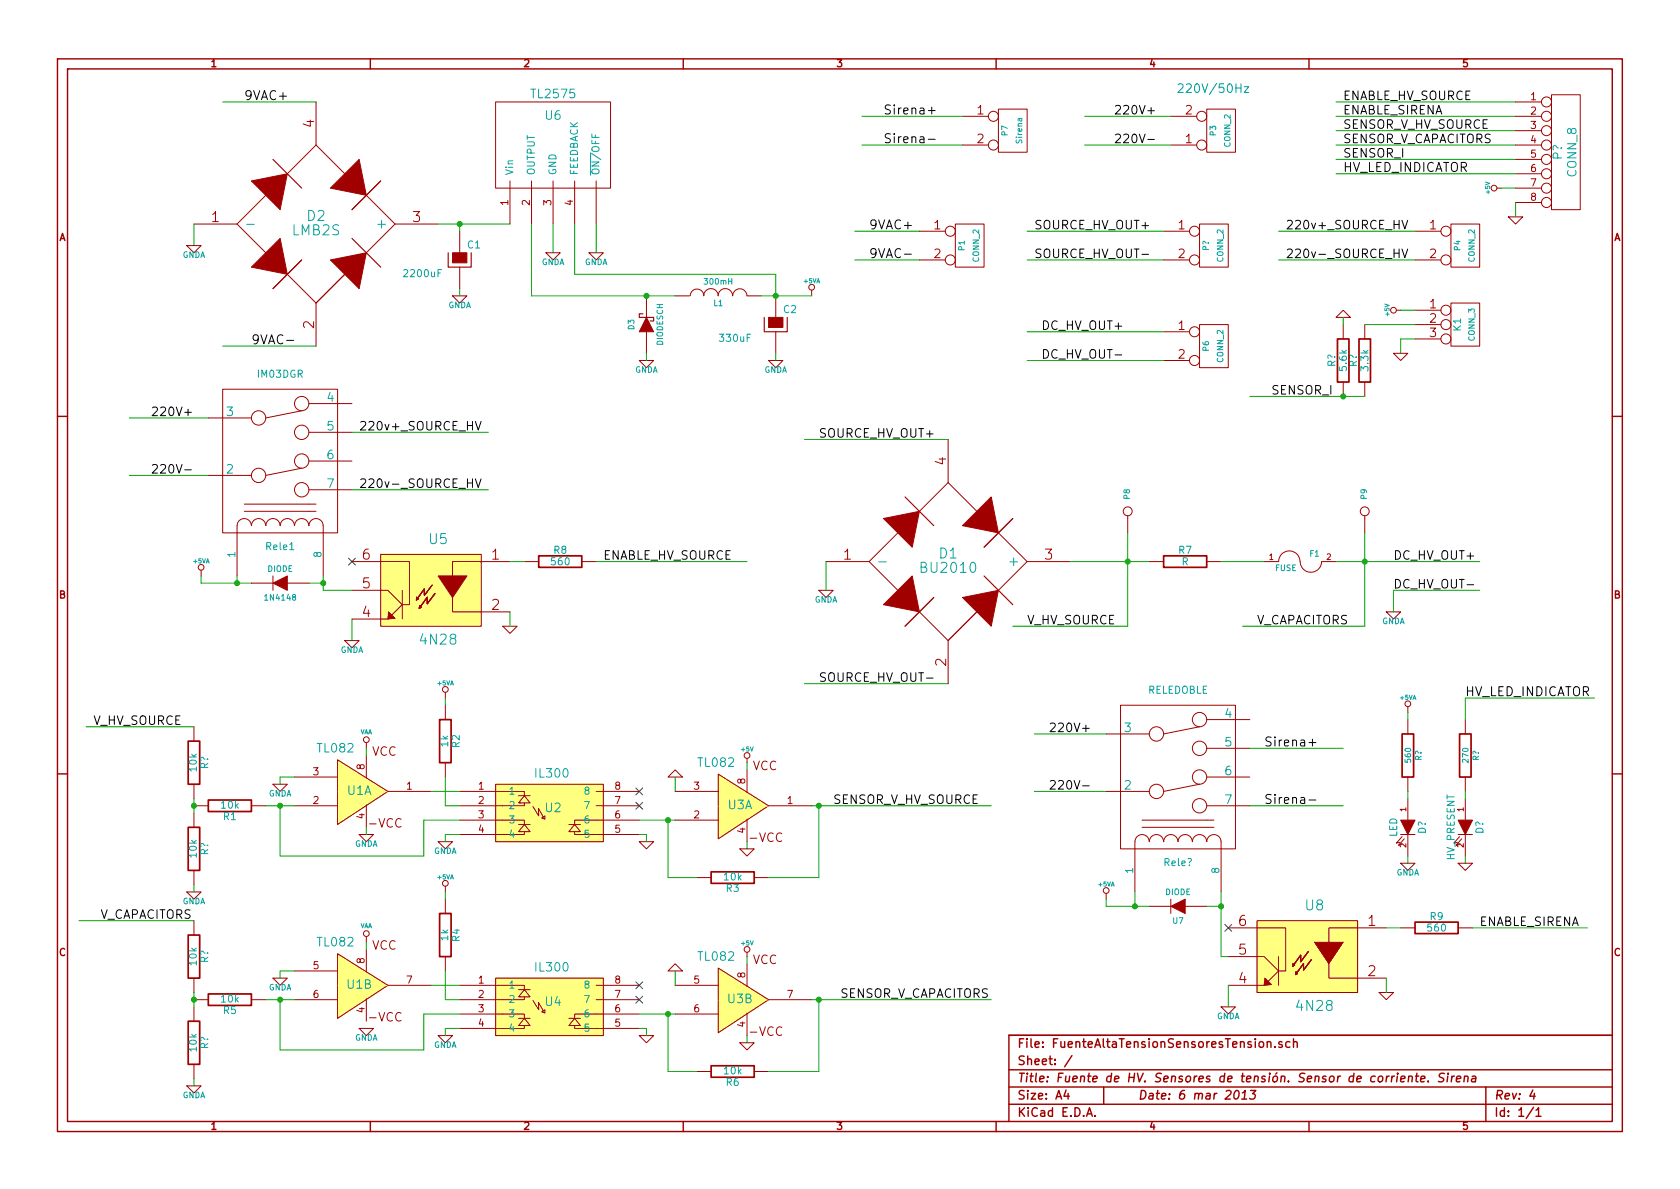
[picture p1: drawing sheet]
<svg xmlns="http://www.w3.org/2000/svg" width="297mm" height="210mm" viewBox="0 0 297 210" stroke-linecap="round" stroke-linejoin="round" font-family="sans-serif">
<g fill="none" stroke="#a00000" stroke-width=".25">
<path d="M10.2 10.4h276.6v189.7h-276.6zM11.9 12.2h273.2v186.1h-273.2zM65.5 10.4v1.8M120.8 10.4v1.8M176.1 10.4v1.8M231.4 10.4v1.8M10.2 73.6h1.7M285.1 73.6h1.7M10.2 136.8h1.7M285.1 136.8h1.7M65.5 198.3v1.8M120.8 198.3v1.8"/>
<path d="M176.1 198.3v1.8M178.4 189.2h106.7M178.4 195.3h106.7M178.4 192.2h106.7M188.5 192.8l-.4 1h1M188.8 193.3v1.1M189.5 186.7l-1.3 1.9M192.1 197.4l.5-1.5 .5 1.5M192.3 197h.7M193.6 197.3v.1M195.1 192.2v3.1M218.4 193l.4-.2a.88 .88 0 0 1-.3 1.6l-.3-.3a1.19 1.19 0 0 1 .2-1.1z"/>
<path d="M219.5 194.4h.9M219.7 193.3l.5-.5-.2 1.6M221.1 192.8h.9l-.5 .6 .3 .1 .1 .2v.4l-.3 .3-.7-.2M222.7 184.3l.2-.1 .4 .1v.8l-.2 .1-.4-.1zM224.1 184.3a.36 .36 0 0 1 .6 .1v.8M224.1 184.2v1M225.4 185.1v.1M226.7 184.3l-.4-.1-.2 .2 .1 .2 .5 .2v.3h-.6M228.1 184.3a.48 .48 0 0 0-.7 0v.8l.2 .1 .5-.1M228.7 184.3h.1a.36 .36 0 0 1 .6 .1v.8M228.7 183.7v1.5M231.4 198.3v1.8"/>
<path d="M246.6 190.3l-.3 .1-.2 .2M247.1 190.3l-.2 1M247.1 189.8v.1M247.6 190.8l.8-.1v-.3h-.6l-.2 .7 .2 .2 .5-.1M249.1 190.4l.2-.1 .4 .1-.1 .9M249.1 190.3l-.1 1M250.3 190.3h.6M250.5 189.8l-.1 1.3 .3 .2M251.2 190.8l.7-.1v-.3h-.6l-.1 .7 .2 .2 .4-.1M252.5 191.2v.1M255.4 189.9a.61 .61 0 0 0-.9 .2v.3l.5 .2a.36 .36 0 0 1 .3 .4 .36 .36 0 0 1-.4 .3l-.6-.1M256 190.3l-.1 1"/>
<path d="M256 189.8v.1M256.7 190.3l-.1 1M257.1 190.3l-.3 .1-.1 .2M257.5 190.8l.8-.1-.1-.3h-.6l-.1 .7 .2 .2 .4-.1M258.9 190.4l.3-.1 .3 .1v.9M259 190.3l-.2 1M260.3 190.4h.6v.9M260.9 190.7a.69 .69 0 0 0-.7 .3v.2l.1 .1 .6-.1M262.7 192.2v6.1M271 192.8l-.5 1h.9M271.1 195.8l-1.3 2M271.3 193.3l-.1 1.1"/>
<path d="M271.6 196.3l.4-.4v1.5M271.6 197.4h.9M285.1 183.1h-106.7v15.2"/>
</g>
<g fill="none" stroke="#a00000" stroke-width=".18">
<path d="M55.9 18v7.6M87.6 18h20.3v15.3h-20.3zM176.5 19.3h5.1v7.6h-5.1zM213.4 19.3h5v7.6h-5zM268 18h4.5M274.3 16.8h5.1v20.3h-5.1zM34.3 39.6h7.6M41.9 39.6l5.1 5.1M47 34.5l-5.1 5.1M55.9 25.6l-5.1 5.1M55.9 25.6l5.1 5.1M64.8 34.5l5 5.1"/>
<path d="M67.3 32l-5.1 5.1M69.8 39.6l-5 5.1M69.8 39.6h7.7M90.2 32v7.6M94 32v7.6M97.8 32v7.6M101.6 32v7.6M105.4 32v7.6M168.9 39.6h5.1v7.6h-5.1zM170.2 25.6h4.6M170.2 20.6h4.6M207 25.6h4.6"/>
<path d="M207 20.6h4.6M212.1 39.6h5.1v7.6h-5.1zM256.5 39.6h5.1v7.6h-5.1zM264.7 33.3h.7M266.7 38.3h2.5l-1.2 1.3zM268 25.6h4.5M268 20.6h4.5M268 23.1h4.5M268 28.2h4.5M268 30.7h4.5M268 33.3h4.5M268 35.8h4.5"/>
<path d="M33 43.4h2.6l-1.3 1.3zM50.8 48.5l5.1 5.1M53.3 46l-5 5M55.9 53.6v7.6M61 48.5l-5.1 5.1M80 52.3h2.5l-1.2 1.3zM81.3 40.9v3.8M81.3 47.2v3.8M96.5 44.7h2.6l-1.3 1.3zM104.1 44.7h2.6l-1.3 1.3zM114.3 52.3v3.8M114.3 58.7v3.8"/>
<path d="M119.4 52.3h2.5M122 52.3a1.19 1.19 0 0 1 1.3-1.2 1.19 1.19 0 0 1 1.1 1.2M124.4 52.3a1.27 1.27 0 0 1 1.3-1.3 1.27 1.27 0 0 1 1.3 1.3M127 52.3a1.27 1.27 0 0 1 1.3-1.3 1.27 1.27 0 0 1 1.2 1.3M129.6 52.3a1.24 1.24 0 0 1 1.2-1.2 1.24 1.24 0 0 1 1.3 1.2h2.5M137.2 52.3v3.8M137.2 58.7v3.8M143.5 51.3v1M162.6 40.9h4.5M162.6 46h4.5M205.7 40.9h4.6M205.7 46h4.6"/>
<path d="M205.7 58.7h4.6M212.1 57.4h5.1v7.6h-5.1zM236.2 56.1l1.3-1.2 1.3 1.2zM237.5 57.4v2.5M241.3 57.4v2.5M246.9 54.9h.7M250.2 40.9h4.6M250.2 46h4.6M250.2 54.9h4.6M250.2 57.4h4.6M250.2 59.9h4.6M256.5 53.6h5.1v7.6h-5.1z"/>
<path d="M36.8 73.9h7.6M39.4 68.8h20.3v25.4h-20.3zM53.3 72.6l-6.3 1.3M54.6 71.4h7.6M54.6 76.4h7.6M113 63.7h2.6l-1.3 1.3zM135.9 63.7h2.5l-1.2 1.3zM167.6 77.7v7.6M205.7 63.7h4.6M237.5 67.6v2.5M241.3 67.6v2.5M246.4 62.5h2.5l-1.3 1.2z"/>
<path d="M36.8 84.1h7.6M41.9 93v8.8M41.9 93a1.26 1.26 0 0 1 1.3-1.3 1.26 1.26 0 0 1 1.2 1.3 1.27 1.27 0 0 1 1.3-1.3 1.27 1.27 0 0 1 1.3 1.3M43.2 90.4h12.7M43.2 89.1h12.7M47 93a1.26 1.26 0 0 1 1.3-1.3 1.26 1.26 0 0 1 1.2 1.3 1.27 1.27 0 0 1 1.3-1.3 1.27 1.27 0 0 1 1.3 1.3M52.1 93a1.26 1.26 0 0 1 1.3-1.3 1.26 1.26 0 0 1 1.2 1.3M53.3 82.8l-6.3 1.3M54.6 81.5h7.6M54.6 86.6h7.6M54.6 93a1.26 1.26 0 0 1 1.3-1.3 1.26 1.26 0 0 1 1.2 1.3v8.8M62.2 99.3h10.2v7.6h-1.3"/>
<path d="M67.3 98h17.8v12.7h-17.8zM90.2 99.3h-10.2v2.5M92.7 99.3h2.5M102.9 99.3h2.5M146 99.3h7.7M153.7 99.3l5 5.1M158.7 94.2l-5 5.1M167.6 85.3l-5 5.1M167.6 85.3l5.1 5.1M176.5 94.2l5.1 5.1M179.1 91.7l-5.1 5.1M181.6 99.3h7.6"/>
<path d="M181.6 99.3l-5.1 5.1M199.4 91.2v3M203.2 99.3h2.5M213.4 99.3h2.5M223.5 99.3h2.6M226.1 99.3a1.89 1.89 0 0 1 1.9-1.9 1.89 1.89 0 0 1 1.9 1.9M229.9 99.3a1.88 1.88 0 0 0 1.9 1.9 1.88 1.88 0 0 0 1.9-1.9M233.7 99.3h2.5M241.3 91.2v3M35.6 100.8v1M44.4 103.1h3.9M48.3 101.8v2.6"/>
<path d="M50.8 103.1h3.8M61 113.3h2.5l-1.3 1.2zM62.2 104.4h6.4l2.5 2.5M71.1 106.9l-2.5 2.6h-6.4M71.1 104.4v5.1M76.4 103.5l-1.4 1.8v-1.2l-1.1 1.7-.2-.2-.1 .5 .4-.2-.2-.1M76.9 104.9l-1.4 1.9v-1.2l-1.1 1.6-.2-.1-.1 .5 .4-.2-.2-.2M77.5 105.7h5M80 105.7v2.5h10.2M88.9 110.7h2.5l-1.2 1.3zM144.8 104.4h2.5l-1.3 1.3zM162.6 108.2l5 5.1"/>
<path d="M165.1 105.7l-5.1 5M167.6 113.3v7.6M172.7 108.2l-5.1 5.1M245.1 108.2h2.5l-1.2 1.3zM34.3 128.5v2.6M34.3 138.7v2.5M48.3 138.7h2.5l-1.3 1.2zM52.1 137.4h7.6M59.7 134.4l8.9 5.5-8.9 5.9zM60.2 137.4h1M60.7 136.9v1M64.8 131.3v1"/>
<path d="M64.8 133.6v4M68.6 139.9h7.6M78.7 122.4v1M78.7 124.7v2.5M78.7 134.9v2.5M81.3 139.9h11.4v.8M87.6 138.7h19.1v10.1h-19.1zM105.4 139.9h7.6M119.4 136.1l1.2 1.3h-2.5zM119.4 139.9h7.6M127 136.9l8.9 5.6-8.9 5.8zM127.5 139.9h1"/>
<path d="M128 139.4v1.1M132.1 134.1v.8M132.1 136.1v4M195.6 139.9h7.6M195.6 129.8h7.6M198.1 124.7h20.3v25.4h-20.3zM212.1 138.7l-6.4 1.2M212.1 128.5l-6.4 1.3M213.4 137.4h7.6M213.4 127.2h7.6M213.4 132.3h7.6M248.9 125v1"/>
<path d="M248.9 127.2v2.6M248.9 137.4v2.5M259.1 127.2v2.6M259.1 137.4v2.5M33 157.7h2.6l-1.3 1.3zM34.3 142.5h2.5M34.3 143.8v2.5M34.3 153.9v2.6M44.4 142.5h2.6M52.1 142.5h7.6M60.2 142.5h1M63.5 147.6h2.5l-1.2 1.2z"/>
<path d="M64.8 142.3v4M77.5 148.8h2.5l-1.3 1.3zM78.7 156.7v1M78.7 159v2.5M81.3 145h11.4v.8M91.7 145.8h2M91.7 140.7h2M92.7 147.1v.5h-11.4M92.7 142v.5h-11.4M92.7 145.8l1 1.3h-2zM92.7 140.7l1 1.3h-2zM94.2 142.6l1 1.7v-1.4l.9 1.6-.3 .1 .5 .3v-.6l-.2 .2"/>
<path d="M100.6 145.8h2M101.6 147.1v.5h11.4M101.6 145.8l1 1.3h-2zM105.4 142.5h7.6M113 148.8h2.6l-1.3 1.3zM113 145h-11.4v.8M119.4 145h7.6M123.2 155.2h2.5M127.5 145h1M130.8 150.1h2.5l-1.2 1.3zM132.1 144.9v3.9M133.3 155.2h2.6"/>
<path d="M135.9 142.5h7.6M195.6 158v1M201.9 145h12.7M201.9 146.3h12.7M203.2 148.8a1.26 1.26 0 0 0-1.3-1.2 1.26 1.26 0 0 0-1.2 1.2v8.9M203.2 148.8a1.26 1.26 0 0 1 1.3-1.2 1.26 1.26 0 0 1 1.2 1.2 1.27 1.27 0 0 1 1.3-1.2 1.27 1.27 0 0 1 1.3 1.2M207 159v2.5M208.3 148.8a1.26 1.26 0 0 1 1.3-1.2 1.26 1.26 0 0 1 1.2 1.2M210.8 148.8a1.26 1.26 0 0 1 1.3-1.2 1.26 1.26 0 0 1 1.3 1.2 1.27 1.27 0 0 1 1.2-1.2 1.27 1.27 0 0 1 1.3 1.2v8.9M213.4 142.5h7.6M247.6 152.6h2.6l-1.3 1.3zM247.6 147.6h2.6"/>
<path d="M247.9 147.9l-1 1.2 .6-.1M248.3 148.3l-1 1.2 .6-.2M248.9 141.2v3.8M248.9 147.6v3.8M257.8 152.6h2.5l-1.2 1.3zM257.8 147.6h2.5M258.4 148.3l-1 1.2 .7-.2M259.1 141.2v3.8M259.1 147.6v3.8M34.3 176.8h2.5M34.3 162.8v2.5M34.3 173v2.5"/>
<path d="M34.3 178v2.6M44.4 176.8h2.6M48.3 173h2.5l-1.3 1.2zM52.1 176.8h7.6M52.1 171.7h7.6M59.7 168.7l8.9 5.5-8.9 5.9zM60.2 176.8h1M60.2 171.7h1M60.7 171.2v1M64.8 165.6v1M64.8 167.9v4M64.8 176.6v4"/>
<path d="M68.6 174.2h7.6M78.7 169.2v2.5M81.3 179.3h11.4v.8M81.3 174.2h11.4v.8M87.6 173h19.1v10.1h-19.1zM91.7 175h2M92.7 176.3v.5h-11.4M92.7 175l1 1.3h-2zM94.2 176.9l1 1.7v-1.4l.9 1.6-.3 .1 .5 .2v-.5l-.2 .2M105.4 174.2h7.6M105.4 176.8h7.6M113 179.3h-11.4v.8"/>
<path d="M119.4 170.4l1.2 1.3h-2.5zM119.4 174.2h7.6M119.4 179.3h7.6M127 171.2l8.9 5.6-8.9 5.8zM127.5 174.2h1M127.5 179.3h1M128 173.7v1M132.1 168.4v.8M132.1 170.4v4M132.1 179.1v4M135.9 176.8h7.6M203.2 160.3h3.8"/>
<path d="M209.5 160.3h3.9M215.9 178h2.5l-1.2 1.3zM217.2 169.2h6.3l2.6 2.5M217.2 164.1h10.1v7.6h-1.2M222.2 162.8h17.8v12.7h-17.8zM226.1 171.7l-2.6 2.5h-6.3M226.1 169.2v5M231.3 168.2l-1.3 1.9v-1.2l-1.2 1.6-.1-.1-.2 .5 .4-.2-.1-.2M231.9 169.7l-1.4 1.8v-1.1l-1.2 1.6-.1-.1-.1 .5 .3-.2-.1-.2M232.4 170.4h5.1M234.9 170.4v2.6h10.2M243.8 175.5h2.6l-1.3 1.3z"/>
<path d="M245.1 164.1h-10.2v2.5M247.6 164.1h2.6M257.8 164.1h2.5M33 192h2.6l-1.3 1.3zM34.3 188.2v2.5M63.5 181.9h2.5l-1.2 1.2zM77.5 183.1h2.5l-1.3 1.3zM91.7 180.1h2M92.7 181.4v.5h-11.4M92.7 180.1l1 1.3h-2zM100.6 180.1h2M101.6 181.4v.5h11.4"/>
<path d="M101.6 180.1l1 1.3h-2zM113 183.1h2.6l-1.3 1.3zM123.2 189.5h2.5M130.8 184.4h2.5l-1.2 1.3zM133.3 189.5h2.6"/>
<circle cx="273.4" cy="18" r=".89"/>
<circle cx="175.6" cy="20.6" r=".89"/>
<circle cx="175.6" cy="25.6" r=".89"/>
<circle cx="212.5" cy="25.6" r=".89"/>
<circle cx="212.5" cy="20.6" r=".89"/>
<circle cx="264.2" cy="33.3" r=".51"/>
<circle cx="273.4" cy="25.6" r=".89"/>
<circle cx="273.4" cy="28.2" r=".89"/>
<circle cx="273.4" cy="23.1" r=".89"/>
<circle cx="273.4" cy="33.3" r=".89"/>
<circle cx="273.4" cy="35.8" r=".89"/>
<circle cx="273.4" cy="30.7" r=".89"/>
<circle cx="273.4" cy="20.6" r=".89"/>
<circle cx="143.5" cy="50.8" r=".51"/>
<circle cx="168" cy="46" r=".89"/>
<circle cx="168" cy="40.9" r=".89"/>
<circle cx="211.2" cy="58.7" r=".89"/>
<circle cx="211.2" cy="40.9" r=".89"/>
<circle cx="211.2" cy="46" r=".89"/>
<circle cx="246.4" cy="54.9" r=".51"/>
<circle cx="255.7" cy="40.9" r=".89"/>
<circle cx="255.7" cy="54.9" r=".89"/>
<circle cx="255.7" cy="57.4" r=".89"/>
<circle cx="255.7" cy="59.9" r=".89"/>
<circle cx="255.7" cy="46" r=".89"/>
<circle cx="45.7" cy="73.9" r="1.27"/>
<circle cx="53.3" cy="76.4" r="1.27"/>
<circle cx="53.3" cy="71.4" r="1.27"/>
<circle cx="211.2" cy="63.7" r=".89"/>
<circle cx="45.7" cy="84.1" r="1.27"/>
<circle cx="53.3" cy="86.6" r="1.27"/>
<circle cx="53.3" cy="81.5" r="1.27"/>
<circle cx="199.4" cy="90.4" r=".79"/>
<circle cx="241.3" cy="90.4" r=".79"/>
<circle cx="35.6" cy="100.3" r=".51"/>
<circle cx="64.8" cy="130.8" r=".51"/>
<circle cx="78.7" cy="121.9" r=".51"/>
<circle cx="132.1" cy="133.6" r=".51"/>
<circle cx="204.5" cy="129.8" r="1.27"/>
<circle cx="204.5" cy="139.9" r="1.27"/>
<circle cx="212.1" cy="127.2" r="1.27"/>
<circle cx="212.1" cy="137.4" r="1.27"/>
<circle cx="212.1" cy="132.3" r="1.27"/>
<circle cx="248.9" cy="124.5" r=".51"/>
<circle cx="78.7" cy="156.2" r=".51"/>
<circle cx="195.6" cy="157.5" r=".51"/>
<circle cx="212.1" cy="142.5" r="1.27"/>
<circle cx="64.8" cy="165.1" r=".51"/>
<circle cx="132.1" cy="167.9" r=".51"/>
</g>
<g fill="#ffff80" stroke="#ffff80" stroke-width=".25">
<path d="M87.6 173h19.1v10.1h-19.1z"/>
<path d="M87.6 138.7h19.1v10.1h-19.1z"/>
<path d="M59.7 139.9h8.9l-8.9 5.9z"/>
<path d="M59.7 134.4l8.9 5.5h-8.9z"/>
<path d="M127 142.5h8.9l-8.9 5.8z"/>
<path d="M127 136.9l8.9 5.6h-8.9z"/>
<path d="M59.7 174.2h8.9l-8.9 5.9z"/>
<path d="M59.7 168.7l8.9 5.5h-8.9z"/>
<path d="M127 176.8h8.9l-8.9 5.8z"/>
<path d="M127 171.2l8.9 5.6h-8.9z"/>
<path d="M67.3 98h17.8v12.7h-17.8z"/>
<path d="M222.2 162.8h17.8v12.7h-17.8z"/>
</g>
<g fill="none" stroke="#a00000" stroke-width=".3">
<path d="M236.5 59.9h2v7.7h-2zM240.3 59.9h2v7.7h-2zM95.2 98.3h7.7v2h-7.7zM205.7 98.3h7.7v2h-7.7zM33.3 131.1h2v7.6h-2zM77.7 127.2h2.1v7.7h-2.1zM247.9 129.8h2v7.6h-2zM258.1 129.8h2v7.6h-2zM33.3 146.3h2v7.6h-2zM36.8 141.5h7.6v2h-7.6zM125.7 154.2h7.6v2h-7.6zM33.3 165.3h2v7.7h-2z"/>
<path d="M36.8 175.8h7.6v2h-7.6zM77.7 161.5h2.1v7.7h-2.1zM250.2 163.1h7.6v2h-7.6zM33.3 180.6h2v7.6h-2zM125.7 188.5h7.6v2h-7.6z"/>
</g>
<path d="M61.6 98.7l1.2 1.2M62.8 98.7l-1.2 1.2M112.4 139.3l1.2 1.3M113.6 139.3l-1.2 1.3M112.4 141.9l1.2 1.2M113.6 141.9l-1.2 1.2M112.4 173.6l1.2 1.2M112.4 176.2l1.2 1.2M113.6 173.6l-1.2 1.2M113.6 176.2l-1.2 1.2M216.6 163.5l1.2 1.2M217.8 163.5l-1.2 1.2" fill="none" stroke="#0000c0" stroke-width=".18"/>
<g fill="#a00000" stroke="#a00000" stroke-width=".18">
<path d="M48.3 103.1l2.5-1.3v2.6z"/>
<path d="M77.5 101.8h5l-2.5 3.9z"/>
<path d="M68.7 108.2l1.1 1.1-1.2 .2z"/>
<path d="M44.4 32l6.4-1.3-1.3 6.4z"/>
<path d="M49.5 42.2l1.3 6.3-6.4-1.3z"/>
<path d="M58.4 46l6.4-1.3-1.3 6.3z"/>
<path d="M63.5 28.2l1.3 6.3-6.4-1.2z"/>
<path d="M80 44.7h2.5v1.8h-2.5z"/>
<path d="M114.3 56.1l1.3 2.6h-2.6z"/>
<path d="M135.9 56.1h2.5v1.8h-2.5z"/>
<path d="M207 160.3l2.5-1.3v2.5z"/>
<path d="M232.4 166.6h5.1l-2.6 3.8z"/>
<path d="M223.6 173l1.2 1.1-1.3 .1z"/>
<path d="M156.2 91.7l6.4-1.3-1.3 6.4z"/>
<path d="M161.3 101.8l1.3 6.4-6.4-1.3z"/>
<path d="M170.2 105.7l6.3-1.3-1.2 6.3z"/>
<path d="M175.3 87.9l1.2 6.3-6.3-1.2z"/>
<path d="M247.6 145h2.6l-1.3 2.6z"/>
<path d="M257.8 145h2.5l-1.2 2.6z"/>
</g>
<path d="M218.5 15.6h.9M219.4 14.8v1.6M220 15.3h.8l-.8 1.1h.8" fill="none" stroke="#00f" stroke-width=".18"/>
<path d="M48.3 28.2l5 5.1M67.3 32l-5.1 5.1M53.3 46l-5 5M62.2 42.2l5.1 5M79.2 44.7v2.5h4.1v-2.5M113.7 55.5h-.7v.6h2.6v.7h-.7M135.1 56.1v2.6h4.1v-2.6M160 87.9l5.1 5.1M179.1 91.7l-5.1 5.1M165.1 105.7l-5.1 5M174 101.8l5.1 5.1" fill="none" stroke="#a00000" stroke-width=".2"/>
<path d="M43.6 39.7h1.4M104.4 27v4M104.6 23.7v.6h1.3M155.4 99.4h1.3" fill="none" stroke="#00a0a0" stroke-width=".18"/>
<g fill="none" stroke="#000" stroke-width=".18">
<path d="M164.1 19.6h1.3M164.7 18.9v1.3M202.9 19.6h1.2M164.1 24.6h1.3M202.9 24.7h1.2M247.9 39l.5 1.5 .5-1.5M159.9 45h1.2M247.9 44l.5 1.6 .5-1.6M32.7 72.9h1.1M50.7 60.2h1.2M84 74.5l.6 1.5 .5-1.5M32.7 83.1h1.1"/>
<path d="M84 84.7l.6 1.5 .5-1.5M191.4 128.8h1.2M191.4 139h1.2M231.4 131.3h1.3M232.1 130.7v1.2M231.4 141.5h1.3"/>
</g>
<g fill="none" stroke="#00a000" stroke-width=".18">
<path d="M39.4 18h16.5M236.2 18h31.8M34.3 39.6v3.8M77.5 39.6h12.7M81.3 39.6v1.3M94 39.6v12.7h25.4M97.8 39.6v5.1M101.6 39.6v8.9h35.6v3.8M105.4 39.6v5.1M152.4 25.6h17.8M152.4 20.6h17.8M191.8 25.6h15.2"/>
<path d="M191.8 20.6h15.2M236.2 23.1h31.8M236.2 25.6h31.8M236.2 28.2h31.8M236.2 20.6h31.8M236.2 30.7h31.8M265.4 33.3h2.6M268 35.8v2.5M81.3 51v1.3M134.6 52.3h8.9M151.1 40.9h11.5M151.1 46h11.5"/>
<path d="M181.6 40.9h24.1M181.6 46h24.1M181.6 58.7h24.1M226.1 40.9h24.1M226.1 46h24.1M237.5 56.1v1.3M241.3 57.4h8.9M247.6 54.9h2.6M250.2 59.9h-2.6v2.6M22.9 73.9h13.9M39.4 61.2h16.5M62.2 76.4h24.2"/>
<path d="M114.3 62.5v1.2M137.2 62.5v1.2M142.2 77.7h25.4M181.6 63.7h24.1M221 70.1h20.3M22.9 84.1h13.9M62.2 86.6h24.2M90.2 99.3h2.5M105.4 99.3h26.7M146 99.3v5.1M189.2 99.3h14M199.4 94.2v16.5h-20.3"/>
<path d="M215.9 99.3h7.6M236.2 99.3h25.4M241.3 94.2v16.5h-21.6M35.6 101.8v1.3h8.8M41.9 101.8v1.3M54.6 103.1h2.5M57.1 101.8v2.6h5.1M62.2 109.5v3.8M90.2 108.2v2.5M261.6 104.4h-15.2v3.8M15.2 128.5h19.1M52.1 137.4h-2.6v1.3"/>
<path d="M64.8 132.3v1.3M76.2 139.9h5.1M78.7 123.4v1.3M78.7 137.4v5.1h2.6M119.4 137.4v2.5M132.1 134.9v1.2M142.2 120.9h25.4M182.9 139.9h12.7M182.9 129.8h12.7M221 132.3h16.5M248.9 126v1.2M248.9 139.9v1.3"/>
<path d="M259.1 139.9v1.3M281.9 123.4h-22.8v3.8M34.3 141.2v2.6M34.3 156.5v1.2M47 142.5h5.1M49.5 142.5v8.9h25.4v-6.4h6.4M64.8 146.3v1.3M78.7 157.7v1.3M81.3 147.6h-2.6v1.2M113 147.6h1.3v1.2M113 145h6.4M118.1 145v10.2h5.1"/>
<path d="M132.1 148.8v1.3M143.5 142.5h31.8M144.8 142.5v12.7h-8.9M195.6 159v1.3h7.6M200.7 157.7v2.6M215.9 157.7v11.5h1.3M221 142.5h16.5M248.9 151.4v1.2M259.1 151.4v1.2M14 162.8h20.3M34.3 175.5v2.5M47 176.8h5.1"/>
<path d="M49.5 176.8v8.9h25.4v-6.4h6.4M52.1 171.7h-2.6v1.3M64.8 166.6v1.3M76.2 174.2h5.1M78.7 171.7v5.1h2.6M113 179.3h6.4M118.1 179.3v10.2h5.1M119.4 171.7v2.5M132.1 169.2v1.2M143.5 176.8h31.8M144.8 176.8v12.7h-8.9M213.4 160.3h2.5"/>
<path d="M217.2 174.2v3.8M245.1 173v2.5M245.1 164.1h2.5M260.3 164.1h20.4M34.3 190.7v1.3M81.3 181.9h-2.6v1.2M113 181.9h1.3v1.2M132.1 183.1v1.3"/>
</g>
<g fill="#00a000" stroke="#00a000" stroke-width=".25">
<circle cx="49.5" cy="176.8" r=".41"/>
<circle cx="118.1" cy="179.3" r=".41"/>
<circle cx="118.1" cy="145" r=".41"/>
<circle cx="49.5" cy="142.5" r=".41"/>
<circle cx="144.8" cy="176.8" r=".41"/>
<circle cx="144.8" cy="142.5" r=".41"/>
<circle cx="199.4" cy="99.3" r=".41"/>
<circle cx="241.3" cy="99.3" r=".41"/>
<circle cx="41.9" cy="103.1" r=".41"/>
<circle cx="57.1" cy="103.1" r=".41"/>
<circle cx="81.3" cy="39.6" r=".41"/>
<circle cx="114.3" cy="52.3" r=".41"/>
<circle cx="137.2" cy="52.3" r=".41"/>
<circle cx="215.9" cy="160.3" r=".41"/>
<circle cx="34.3" cy="142.5" r=".41"/>
<circle cx="34.3" cy="176.8" r=".41"/>
<circle cx="200.7" cy="160.3" r=".41"/>
<circle cx="237.5" cy="70.1" r=".41"/>
</g>
<g font-size="2.5" fill="#a00000">
<text x="55.6" y="22.5" transform="rotate(-90 55.6 22.5)">4</text>
<text x="37.4" y="39.4">1</text>
<text x="73" y="39.4">3</text>
<text x="55.6" y="58.1" transform="rotate(-90 55.6 58.1)">2</text>
<text x="167.4" y="82.2" transform="rotate(-90 167.4 82.2)">4</text>
<text x="64.1" y="99.1">6</text>
<text x="86.9" y="99.1">1</text>
<text x="149.2" y="99.1">1</text>
<text x="184.7" y="99.1">3</text>
<text x="64.1" y="104.1">5</text>
<text x="86.9" y="107.9">2</text>
<text x="64.1" y="109.2">4</text>
<text x="167.4" y="117.8" transform="rotate(-90 167.4 117.8)">2</text>
<text x="219" y="163.8">6</text>
<text x="241.9" y="163.8">1</text>
<text x="219" y="174">4</text>
<text x="219" y="168.9">5</text>
<text x="241.9" y="172.7">2</text>
</g>
<g font-size="2.5" fill="#00a0a0">
<text x="51.7" y="41.7">LMB2S</text>
<text x="54.3" y="39.2">D2</text>
<text x="67.1" y="40.5">+</text>
<text x="75.9" y="96.3">U5</text>
<text x="163.1" y="101.4">BU2010</text>
<text x="166.1" y="98.9">D1</text>
<text x="178.9" y="100.2">+</text>
<text x="74.5" y="114.1">4N28</text>
<text x="230.8" y="161.1">U8</text>
<text x="229.5" y="178.9">4N28</text>
</g>
<g font-size="2.2">
<text x="43.2" y="17.8">9VAC+</text>
<text x="156.2" y="20.3">Sirena+</text>
<text x="156.2" y="25.4">Sirena-</text>
<text x="237.5" y="30.5">HV_LED_INDICATOR</text>
<text x="153.7" y="40.6">9VAC+</text>
<text x="153.7" y="45.7">9VAC-</text>
<text x="44.4" y="61">9VAC-</text>
<text x="259.1" y="123.2">HV_LED_INDICATOR</text>
<text x="223.5" y="132.1">Sirena+</text>
<text x="223.5" y="142.2">Sirena-</text>
</g>
<g font-size="2.1" fill="#00a0a0">
<text x="94.1" y="17.4">TL2575</text>
<text x="96.4" y="21.3">U6</text>
<text x="276.3" y="28.2" transform="rotate(-90 276.3 28.2)">P?</text>
<text x="278.8" y="31.2" transform="rotate(-90 278.8 31.2)">CONN_8</text>
<text x="57.8" y="71.1">4</text>
<text x="40.1" y="73.7">3</text>
<text x="57.8" y="76.2">5</text>
<text x="40.1" y="83.8">2</text>
<text x="57.8" y="81.3">6</text>
<text x="57.8" y="86.4">7</text>
<text x="198.8" y="129.5">3</text>
<text x="216.6" y="127">4</text>
<text x="56.2" y="133.1">TL082</text>
<text x="94.8" y="137.6">IL300</text>
<text x="123.5" y="135.7">TL082</text>
<text x="216.6" y="132.1">5</text>
<text x="216.6" y="137.2">6</text>
<text x="61.4" y="140.6">U1A</text>
<text x="96.4" y="143.7">U2</text>
<text x="128.7" y="143.2">U3A</text>
<text x="198.8" y="139.7">2</text>
<text x="216.6" y="142.2">7</text>
<text x="56.2" y="167.4">TL082</text>
<text x="94.8" y="171.9">IL300</text>
<text x="123.5" y="170">TL082</text>
<text x="61.4" y="174.9">U1B</text>
<text x="96.4" y="178">U4</text>
<text x="128.7" y="177.5">U3B</text>
</g>
<text font-size="2.1" fill="#00f" x="208" y="16.5">220V/50Hz</text>
<g font-size="2.1">
<text x="237.5" y="17.8">ENABLE_HV_SOURCE</text>
<text x="197" y="20.3">220V+</text>
<text x="237.5" y="22.9">SENSOR_V_HV_SOURCE</text>
<text x="237.5" y="20.3">ENABLE_SIRENA</text>
<text x="197" y="25.4">220V-</text>
<text x="237.5" y="25.4">SENSOR_V_CAPACITORS</text>
<text x="237.5" y="27.9">SENSOR_I</text>
<text x="182.9" y="40.6">SOURCE_HV_OUT+</text>
<text x="227.3" y="40.6">220v+_SOURCE_HV</text>
<text x="182.9" y="45.7">SOURCE_HV_OUT-</text>
<text x="227.3" y="45.7">220v-_SOURCE_HV</text>
<text x="184.1" y="58.4">DC_HV_OUT+</text>
<text x="184.1" y="63.5">DC_HV_OUT-</text>
<text x="224.8" y="69.8">SENSOR_I</text>
<text x="26.7" y="73.7">220V+</text>
<text x="63.5" y="76.2">220v+_SOURCE_HV</text>
<text x="144.8" y="77.5">SOURCE_HV_OUT+</text>
<text x="26.7" y="83.8">220V-</text>
<text x="63.5" y="86.4">220v-_SOURCE_HV</text>
<text x="106.7" y="99.1">ENABLE_HV_SOURCE</text>
<text x="246.4" y="99.1">DC_HV_OUT+</text>
<text x="246.4" y="104.1">DC_HV_OUT-</text>
<text x="181.6" y="110.5">V_HV_SOURCE</text>
<text x="222.2" y="110.5">V_CAPACITORS</text>
<text x="144.8" y="120.6">SOURCE_HV_OUT-</text>
<text x="16.5" y="128.3">V_HV_SOURCE</text>
<text x="185.4" y="129.5">220V+</text>
<text x="147.3" y="142.2">SENSOR_V_HV_SOURCE</text>
<text x="185.4" y="139.7">220V-</text>
<text x="17.8" y="162.6">V_CAPACITORS</text>
<text x="261.6" y="163.8">ENABLE_SIRENA</text>
<text x="148.6" y="176.5">SENSOR_V_CAPACITORS</text>
</g>
<g font-size="2.1" fill="#a00000">
<text x="172.8" y="20.3">1</text>
<text x="209.6" y="20.3">2</text>
<text x="172.8" y="25.4">2</text>
<text x="209.6" y="25.4">1</text>
<text x="165.2" y="40.6">1</text>
<text x="208.3" y="40.6">1</text>
<text x="252.8" y="40.6">1</text>
<text x="165.2" y="45.7">2</text>
<text x="208.3" y="45.7">2</text>
<text x="252.8" y="45.7">2</text>
<text x="208.3" y="58.4">1</text>
<text x="252.8" y="54.6">1</text>
<text x="252.8" y="57.1">2</text>
<text x="252.8" y="59.7">3</text>
<text x="208.3" y="63.5">2</text>
<text x="65.7" y="133.7">VCC</text>
<text x="133" y="136.3">VCC</text>
<text x="65.5" y="146.4">-VCC</text>
<text x="132.8" y="149">-VCC</text>
<text x="65.7" y="168">VCC</text>
<text x="133" y="170.6">VCC</text>
<text x="65.5" y="180.7">-VCC</text>
<text x="132.8" y="183.3">-VCC</text>
<text x="179.9" y="185.4">File: FuenteAltaTensionSensoresTension.sch</text>
<text x="179.9" y="191.5">Title: Fuente de HV. Sensores de tensión. Sensor de corriente. Sirena</text>
<text x="179.9" y="188.4">Sheet: /</text>
<text x="179.9" y="197.6">KiCad E.D.A.</text>
<text x="179.9" y="194.5">Size: A4</text>
<text x="201.2" y="194.5">Date: 6 mar 2013</text>
<text x="264.2" y="194.5">Rev: 4</text>
<text x="264.2" y="197.6">Id: 1/1</text>
</g>
<g font-size="1.8" fill="#a00000">
<text x="37.3" y="11.9">1</text>
<text x="92.7" y="11.9">2</text>
<text x="148" y="11.9">3</text>
<text x="203.3" y="11.9">4</text>
<text x="258.6" y="11.9">5</text>
<text x="270.7" y="17.8">1</text>
<text x="270.7" y="20.3">2</text>
<text x="270.7" y="22.9">3</text>
<text x="270.7" y="25.4">4</text>
<text x="270.7" y="27.9">5</text>
<text x="270.7" y="30.5">6</text>
<text x="270.7" y="33">7</text>
<text x="270.7" y="35.6">8</text>
<text x="89.9" y="36.3" transform="rotate(-90 89.9 36.3)">1</text>
<text x="93.7" y="36.3" transform="rotate(-90 93.7 36.3)">2</text>
<text x="97.5" y="36.3" transform="rotate(-90 97.5 36.3)">3</text>
<text x="101.3" y="36.3" transform="rotate(-90 101.3 36.3)">4</text>
<text x="10.4" y="42.7">A</text>
<text x="285.3" y="42.7">A</text>
<text x="10.4" y="105.9">B</text>
<text x="285.3" y="105.9">B</text>
<text x="55.4" y="137.2">3</text>
<text x="64.5" y="136.1" transform="rotate(-90 64.5 136.1)">8</text>
<text x="55.4" y="142.2">2</text>
<text x="71.9" y="139.7">1</text>
<text x="84.6" y="139.7">1</text>
<text x="84.6" y="142.2">2</text>
<text x="108.7" y="142.2">7</text>
<text x="108.7" y="139.7">8</text>
<text x="122.7" y="139.7">3</text>
<text x="131.8" y="138.6" transform="rotate(-90 131.8 138.6)">8</text>
<text x="139.2" y="142.2">1</text>
<text x="64.5" y="144.8" transform="rotate(-90 64.5 144.8)">4</text>
<text x="84.6" y="144.8">3</text>
<text x="84.6" y="147.3">4</text>
<text x="108.7" y="147.3">5</text>
<text x="108.7" y="144.8">6</text>
<text x="122.7" y="144.8">2</text>
<text x="131.8" y="147.3" transform="rotate(-90 131.8 147.3)">4</text>
<text x="10.4" y="169.1">C</text>
<text x="55.4" y="171.4">5</text>
<text x="64.5" y="170.4" transform="rotate(-90 64.5 170.4)">8</text>
<text x="71.9" y="174">7</text>
<text x="84.6" y="174">1</text>
<text x="108.7" y="174">8</text>
<text x="122.7" y="174">5</text>
<text x="131.8" y="172.9" transform="rotate(-90 131.8 172.9)">8</text>
<text x="285.3" y="169.1">C</text>
<text x="55.4" y="176.5">6</text>
<text x="64.5" y="179.1" transform="rotate(-90 64.5 179.1)">4</text>
<text x="84.6" y="176.5">2</text>
<text x="84.6" y="179.1">3</text>
<text x="108.7" y="179.1">6</text>
<text x="108.7" y="176.5">7</text>
<text x="122.7" y="179.1">6</text>
<text x="139.2" y="176.5">7</text>
<text x="84.6" y="181.6">4</text>
<text x="108.7" y="181.6">5</text>
<text x="131.8" y="181.6" transform="rotate(-90 131.8 181.6)">4</text>
<text x="37.3" y="199.8">1</text>
<text x="92.7" y="199.8">2</text>
<text x="148" y="199.8">3</text>
<text x="203.3" y="199.8">4</text>
<text x="258.6" y="199.8">5</text>
</g>
<g font-size="1.8" fill="#00a0a0">
<text x="90.8" y="31" transform="rotate(-90 90.8 31)">Vin</text>
<text x="94.6" y="31" transform="rotate(-90 94.6 31)">OUTPUT</text>
<text x="98.4" y="31" transform="rotate(-90 98.4 31)">GND</text>
<text x="102.2" y="31" transform="rotate(-90 102.2 31)">FEEDBACK</text>
<text x="106" y="31" transform="rotate(-90 106 31)">ON/OFF</text>
<text x="82.7" y="44">C1</text>
<text x="71.6" y="49.1">2200uF</text>
<text x="138.6" y="55.4">C2</text>
<text x="258.4" y="58.5" transform="rotate(-90 258.4 58.5)">K1</text>
<text x="127.4" y="60.5">330uF</text>
<text x="236.2" y="64.9" transform="rotate(-90 236.2 64.9)">R?</text>
<text x="238.2" y="65.5" transform="rotate(-90 238.2 65.5)">5.6k</text>
<text x="240" y="64.9" transform="rotate(-90 240 64.9)">R?</text>
<text x="242" y="65.5" transform="rotate(-90 242 65.5)">3.3k</text>
<text x="45.6" y="66.8">IM03DGR</text>
<text x="41.7" y="98.5" transform="rotate(-90 41.7 98.5)">1</text>
<text x="47.2" y="97.3">Rele1</text>
<text x="56.9" y="98.5" transform="rotate(-90 56.9 98.5)">8</text>
<text x="97.6" y="100">560</text>
<text x="97.9" y="98">R8</text>
<text x="208.4" y="98">R7</text>
<text x="208.9" y="100">R</text>
<text x="202.8" y="122.7">RELEDOBLE</text>
<text x="34.8" y="136.3" transform="rotate(-90 34.8 136.3)">10k</text>
<text x="36.9" y="136" transform="rotate(-90 36.9 136)">R?</text>
<text x="79.3" y="132" transform="rotate(-90 79.3 132)">1k</text>
<text x="81.3" y="132.2" transform="rotate(-90 81.3 132.2)">R2</text>
<text x="39.2" y="143">10k</text>
<text x="89.9" y="140.6">1</text>
<text x="89.9" y="143.1">2</text>
<text x="103.4" y="143.1">7</text>
<text x="103.4" y="140.6">8</text>
<text x="39.5" y="145.1">R1</text>
<text x="89.9" y="145.7">3</text>
<text x="89.9" y="148.2">4</text>
<text x="103.4" y="148.2">5</text>
<text x="103.4" y="145.7">6</text>
<text x="247.1" y="148.1" transform="rotate(-90 247.1 148.1)">LED</text>
<text x="252.2" y="147.5" transform="rotate(-90 252.2 147.5)">D?</text>
<text x="262.3" y="147.5" transform="rotate(-90 262.3 147.5)">D?</text>
<text x="34.8" y="151.6" transform="rotate(-90 34.8 151.6)">10k</text>
<text x="36.9" y="151.3" transform="rotate(-90 36.9 151.3)">R?</text>
<text x="128.1" y="155.7">10k</text>
<text x="200.4" y="154.4" transform="rotate(-90 200.4 154.4)">1</text>
<text x="205.9" y="153.2">Rele?</text>
<text x="215.6" y="154.4" transform="rotate(-90 215.6 154.4)">8</text>
<text x="257.3" y="152.2" transform="rotate(-90 257.3 152.2)">HV_PRESENT</text>
<text x="128.4" y="157.8">R3</text>
<text x="79.3" y="166.3" transform="rotate(-90 79.3 166.3)">1k</text>
<text x="81.3" y="166.5" transform="rotate(-90 81.3 166.5)">R4</text>
<text x="252.5" y="164.8">560</text>
<text x="252.9" y="162.8">R9</text>
<text x="34.8" y="170.6" transform="rotate(-90 34.8 170.6)">10k</text>
<text x="36.9" y="170.3" transform="rotate(-90 36.9 170.3)">R?</text>
<text x="39.2" y="177.3">10k</text>
<text x="39.5" y="179.4">R5</text>
<text x="89.9" y="174.9">1</text>
<text x="89.9" y="177.4">2</text>
<text x="89.9" y="180">3</text>
<text x="103.4" y="180">6</text>
<text x="103.4" y="177.4">7</text>
<text x="103.4" y="174.9">8</text>
<text x="34.8" y="185.9" transform="rotate(-90 34.8 185.9)">10k</text>
<text x="36.9" y="185.5" transform="rotate(-90 36.9 185.5)">R?</text>
<text x="89.9" y="182.5">4</text>
<text x="103.4" y="182.5">5</text>
<text x="128.1" y="190">10k</text>
<text x="128.4" y="192.1">R6</text>
</g>
<g font-size="1.4" fill="#00a0a0">
<text x="178.2" y="24" transform="rotate(-90 178.2 24)">P7</text>
<text x="215.1" y="24" transform="rotate(-90 215.1 24)">P3</text>
<text x="180.8" y="25.3" transform="rotate(-90 180.8 25.3)">Sirena</text>
<text x="217.6" y="26" transform="rotate(-90 217.6 26)">CONN_2</text>
<text x="32.2" y="45.6">GNDA</text>
<text x="95.7" y="46.9">GNDA</text>
<text x="103.3" y="46.9">GNDA</text>
<text x="170.6" y="44.3" transform="rotate(-90 170.6 44.3)">P1</text>
<text x="173.2" y="46.3" transform="rotate(-90 173.2 46.3)">CONN_2</text>
<text x="213.8" y="44.3" transform="rotate(-90 213.8 44.3)">P?</text>
<text x="216.3" y="46.3" transform="rotate(-90 216.3 46.3)">CONN_2</text>
<text x="258.2" y="44.3" transform="rotate(-90 258.2 44.3)">P4</text>
<text x="260.8" y="46.3" transform="rotate(-90 260.8 46.3)">CONN_2</text>
<text x="124.7" y="50.4">300mH</text>
<text x="79.2" y="54.5">GNDA</text>
<text x="112.2" y="58.3" transform="rotate(-90 112.2 58.3)">D3</text>
<text x="126.2" y="54.2">L1</text>
<text x="112.2" y="66">GNDA</text>
<text x="117.3" y="61.1" transform="rotate(-90 117.3 61.1)">DIODESCH</text>
<text x="135.1" y="66">GNDA</text>
<text x="213.8" y="62.1" transform="rotate(-90 213.8 62.1)">P6</text>
<text x="216.3" y="64.1" transform="rotate(-90 216.3 64.1)">CONN_2</text>
<text x="260.8" y="60.3" transform="rotate(-90 260.8 60.3)">CONN_3</text>
<text x="199.8" y="88.3" transform="rotate(-90 199.8 88.3)">P8</text>
<text x="241.7" y="88.3" transform="rotate(-90 241.7 88.3)">P9</text>
<text x="47.3" y="101.2">DIODE</text>
<text x="225.5" y="101">FUSE</text>
<text x="231.6" y="98.5">F1</text>
<text x="47.1" y="106.2">1N4148</text>
<text x="144" y="106.6">GNDA</text>
<text x="244.3" y="110.4">GNDA</text>
<text x="60.1" y="115.5">GNDA</text>
<text x="249.5" y="134.7" transform="rotate(-90 249.5 134.7)">560</text>
<text x="251.4" y="134.5" transform="rotate(-90 251.4 134.5)">R?</text>
<text x="259.7" y="134.7" transform="rotate(-90 259.7 134.7)">270</text>
<text x="261.5" y="134.5" transform="rotate(-90 261.5 134.5)">R?</text>
<text x="47.4" y="140.9">GNDA</text>
<text x="62.7" y="149.8">GNDA</text>
<text x="76.7" y="151">GNDA</text>
<text x="246.8" y="154.9">GNDA</text>
<text x="32.2" y="159.9">GNDA</text>
<text x="206" y="158.3">DIODE</text>
<text x="207.4" y="163.4">U7</text>
<text x="47.4" y="175.2">GNDA</text>
<text x="62.7" y="184.1">GNDA</text>
<text x="76.7" y="185.3">GNDA</text>
<text x="215.1" y="180.3">GNDA</text>
<text x="32.2" y="194.2">GNDA</text>
</g>
<g font-size="1.4" fill="#a00000">
<text x="224.4" y="99.1">1</text>
<text x="234.6" y="99.1">2</text>
<text x="248.7" y="143.5" transform="rotate(-90 248.7 143.5)">1</text>
<text x="258.8" y="143.5" transform="rotate(-90 258.8 143.5)">1</text>
<text x="248.7" y="149.9" transform="rotate(-90 248.7 149.9)">2</text>
<text x="258.8" y="149.9" transform="rotate(-90 258.8 149.9)">2</text>
</g>
<g font-size="1.1" fill="#00a0a0">
<text x="263.5" y="34.2" transform="rotate(-90 263.5 34.2)">+5V</text>
<text x="142.2" y="50.1">+5VA</text>
<text x="245.7" y="55.8" transform="rotate(-90 245.7 55.8)">+5V</text>
<text x="34.2" y="99.6">+5VA</text>
<text x="77.4" y="121.2">+5VA</text>
<text x="247.6" y="123.8">+5VA</text>
<text x="63.7" y="129.9">VAA</text>
<text x="131.1" y="132.9">+5V</text>
<text x="77.4" y="155.5">+5VA</text>
<text x="194.2" y="156.8">+5VA</text>
<text x="63.7" y="164.2">VAA</text>
<text x="131.1" y="167.2">+5V</text>
</g>
</svg>
